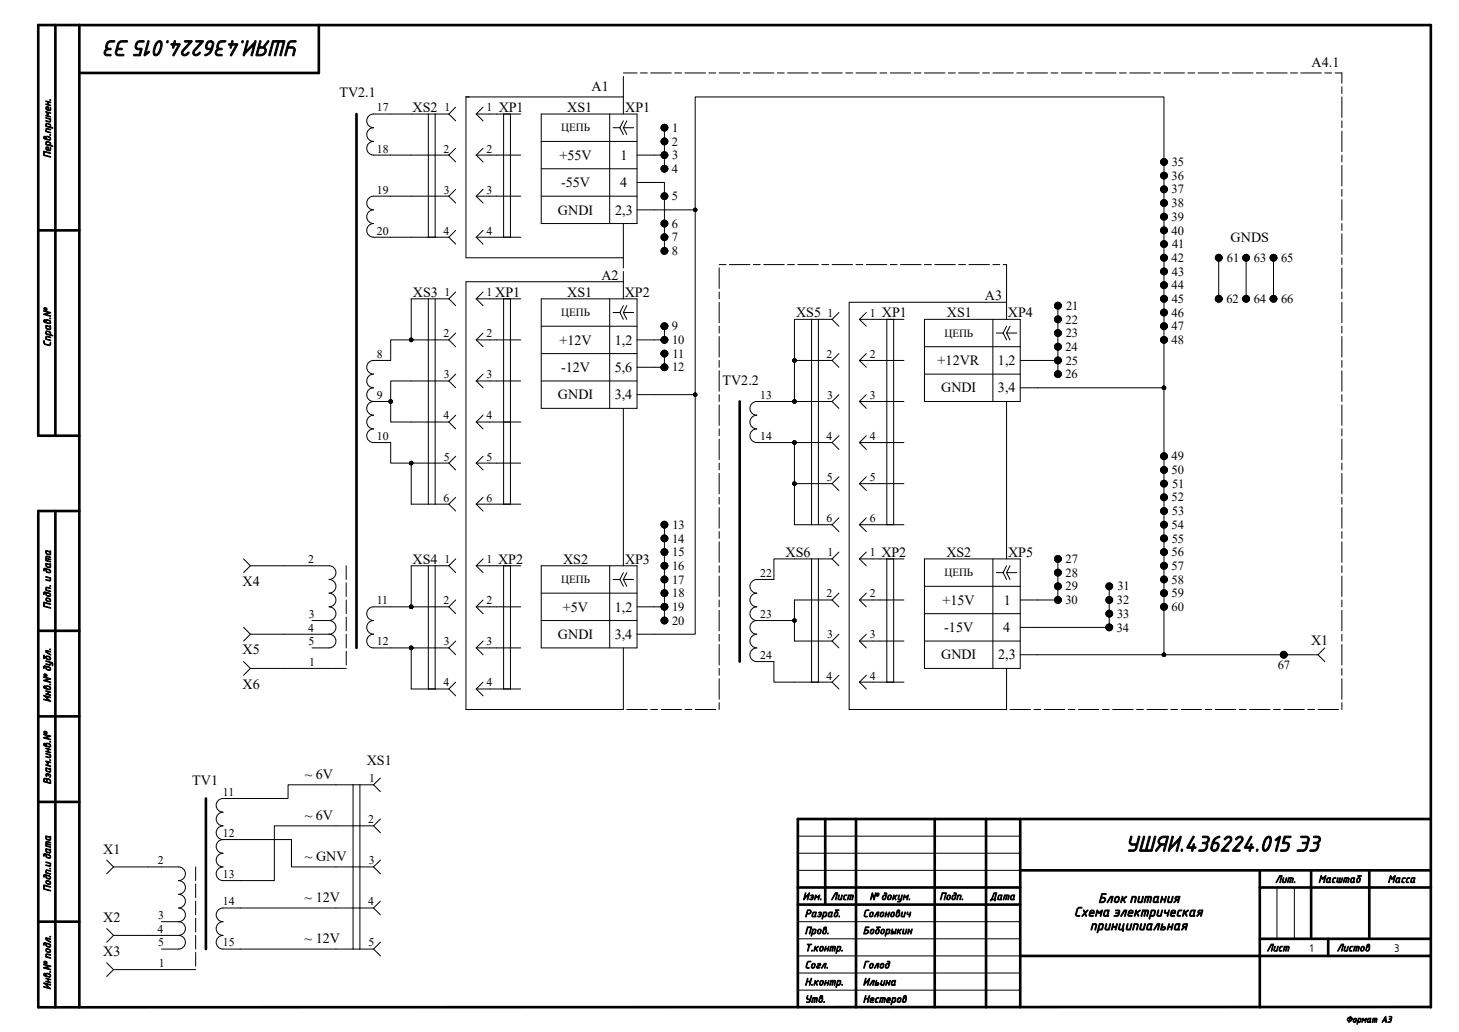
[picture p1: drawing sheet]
<svg xmlns="http://www.w3.org/2000/svg" width="420mm" height="297mm" viewBox="0 0 420 297" stroke-linecap="round" stroke-linejoin="round" font-family="sans-serif">
<g fill="none" stroke="#000" stroke-width=".76">
<path d="M15.9 7.2v118.2M22.8 7.2v282.7M91.8 7.2v13.8h-69M102.6 32.8v153.7M11 66.3h11.8M212.9 115.5v74.9M22.8 125.4h-11.8v-118.2h400.9v282.7M15.9 147.1v142.8M22.8 147.1h-11.8v142.8l400.9-.1M11 181.5h11.8M11 206.2h11.8M11 230.8h11.8"/>
<path d="M59.3 229.8v43.3M229.7 235.7v54.2M229.7 235.7h182.2M237.6 235.7v24.6M246.4 235.7v54.2M269.1 235.7v54.2M283.8 235.7v54.2M293.7 235.7v54.2M229.7 255.4h64M293.7 250.5h118.2M362.6 250.5v39.4M362.6 255.4h49.3"/>
<path d="M377.4 250.5v19.7M394.2 250.5v19.7M11 265.3h11.8M229.7 260.3h64M293.7 275.1h118.2M362.6 270.2h49.3M382.3 270.2v4.9"/>
<circle cx="191.3" cy="36.8" r=".25"/>
<circle cx="191.3" cy="44.6" r=".25"/>
<circle cx="191.3" cy="40.7" r=".25"/>
<circle cx="191.3" cy="48.6" r=".25"/>
</g>
<g fill="none" stroke="#000" stroke-width=".29">
<path d="M123.3 32.8v35.5M125.3 32.8v35.5M129.2 32.8h-21.7a1.97 1.97 0 0 0-1.9 2 1.97 1.97 0 0 0 1.9 2 1.97 1.97 0 0 0-1.9 1.9 1.97 1.97 0 0 0 1.9 2 1.97 1.97 0 0 0-1.9 2 1.97 1.97 0 0 0 1.9 1.9h21.7M129.2 32.8l2 2M131.2 30.8l-2 2M137.1 32.8h12.8M137.1 32.8l2 2M139.1 30.8l-2 2M145 32.8v35.5M146.9 32.8v35.5M155.8 32.8h27.6v31.5h-27.6zM175.5 32.8v31.5"/>
<path d="M176.5 36.8h2M178.5 36.8l.9 1.9M179.4 36.8h3M179.4 36.8l1 1.9M179.4 34.8l-.9 2M179.4 22v10.8M179.4 27.9h-45.3v46.3h45.3M179.4 21h4M180.4 34.8l-1 2M184.4 21h1.9M187.3 21h5.9M191.3 36.8v7.8"/>
<path d="M194.2 21h2M197.2 21h5.9M204.1 21h1.9M207 21h5.9M213.9 21h2M216.9 21h5.9M223.8 21h1.9M226.7 21h5.9M233.6 21h2M236.6 21h5.9M243.5 21h1.9M246.4 21h5.9"/>
<path d="M253.3 21h2M256.3 21h5.9M263.2 21h1.9M266.1 21h5.9M273 21h2M276 21h5.9M282.9 21h1.9M285.8 21h5.9M292.7 21h2M295.7 21h5.9M302.6 21h1.9M305.5 21h5.9"/>
<path d="M312.4 21h2M315.4 21h5.9M322.3 21h1.9M325.2 21h5.9M332.1 21h2M335.1 21h5.9M342 21h1.9M344.9 21h5.9M351.8 21h2M354.8 21h5.9M361.7 21h1.9M364.6 21h5.9"/>
<path d="M371.5 21h2M374.5 21h5.9M381.4 21h1.9M384.3 21h2v3M386.3 25v1.9M386.3 27.9v5.9M386.3 34.8v2M386.3 37.7v6M129.2 56.5h-21.7a1.97 1.97 0 0 0-1.9 1.9 1.97 1.97 0 0 0 1.9 2 1.97 1.97 0 0 0-1.9 2 1.97 1.97 0 0 0 1.9 1.9 1.97 1.97 0 0 0-1.9 2 1.97 1.97 0 0 0 1.9 2h21.7M129.2 44.6l2 2M129.2 56.5l2 1.9M131.2 42.7l-2 1.9"/>
<path d="M131.2 54.5l-2 2M137.1 56.5h12.8M137.1 44.6h12.8M137.1 44.6l2 2M137.1 56.5l2 1.9M139.1 42.7l-2 1.9M139.1 54.5l-2 2M155.8 56.5h27.6M155.8 40.7h27.6M155.8 48.6h27.6M183.4 44.6h7.9v4M183.4 52.5h7.9v19.7"/>
<path d="M386.3 44.6v2M386.3 47.6v5.9M386.3 54.5v2M386.3 57.4v6M129.2 68.3l2 1.9M131.2 66.3l-2 2M137.1 68.3h12.8M137.1 68.3l2 1.9M139.1 66.3l-2 2M179.4 64.3v12.8M179.4 78.1v7.9M183.4 60.4h16.7"/>
<path d="M207 77.1v5.9M207 76.2h2M210 76.2h5.9M216.9 76.2h1.9M219.8 76.2h5.9M226.7 76.2h2M229.7 76.2h5.9M236.6 76.2h1.9M239.5 76.2h5.9M246.4 76.2h2M249.4 76.2h5.9M256.3 76.2h1.9"/>
<path d="M259.2 76.2h5.9M266.1 76.2h2M269.1 76.2h5.9M276 76.2h1.9M278.9 76.2h5.9M285.8 76.2h2M288.8 76.2h1v15.7M350.8 74.2v11.8M358.7 74.2v11.8M366.6 74.2v11.8M386.3 64.3v2M386.3 67.3v5.9"/>
<path d="M386.3 74.2v2M386.3 77.2v5.9M118.4 97.8h10.8M123.3 86v59.1M125.3 86v59.1M129.2 86h-10.8v11.8h-5.9v5.9h-5a1.97 1.97 0 0 0-1.9 2 1.97 1.97 0 0 0 1.9 2 1.97 1.97 0 0 0-1.9 1.9 1.97 1.97 0 0 0 1.9 2 1.97 1.97 0 0 0-1.9 2 1.97 1.97 0 0 0 1.9 1.9M129.2 86l2 2M129.2 97.8l2 2M131.2 84l-2 2M131.2 95.9l-2 1.9M137.1 97.8h12.8M137.1 86h12.8"/>
<path d="M137.1 86l2 2M137.1 97.8l2 2M139.1 84l-2 2M139.1 95.9l-2 1.9M145 86v59.1M146.9 86v59.1M155.8 86h27.6v31.5h-27.6zM155.8 93.9h27.6M175.5 86v31.5M176.5 89.9h2M178.5 89.9l.9 2M179.4 81.1h-45.3v123.1h45.3v-17.7"/>
<path d="M179.4 89.9h3M179.4 89.9l1 2M179.4 88l-.9 1.9M180.4 88l-1 1.9M191.3 93.9v3.9h-7.9M207 84v2M207 87v5.9M207 93.9v2M207 96.8v6M233.6 91.9v59.1M235.6 91.9v59.1M239.5 91.9h-10.8v23.6h-10.9a1.97 1.97 0 0 0-1.9 2 1.97 1.97 0 0 0 1.9 2 1.97 1.97 0 0 0-1.9 2 1.97 1.97 0 0 0 1.9 1.9 1.97 1.97 0 0 0-1.9 2 1.97 1.97 0 0 0 1.9 2h10.9v23.6h10.8"/>
<path d="M239.5 91.9l2 2M241.5 89.9l-2 2M247.4 91.9h12.8M247.4 91.9l2 2M249.4 89.9l-2 2M255.3 91.9v59.1M257.2 91.9v59.1M266.1 91.9h27.6v23.6h-27.6zM266.1 99.8h27.6M285.8 91.9v23.6M286.8 95.9h2M288.8 95.9l1 1.9"/>
<path d="M289.8 87h-45.4v117.2h45.4v-11.8M289.8 95.9h2.9M289.8 95.9l.9 1.9M289.8 93.9l-1 2M290.7 93.9l-.9 2M304.5 88v15.7h-10.8M386.3 84v2M386.3 87v5.9M386.3 93.9v2M386.3 96.8v6M107.5 115.5a1.97 1.97 0 0 0-1.9 2 1.97 1.97 0 0 0 1.9 2 1.97 1.97 0 0 0-1.9 2 1.97 1.97 0 0 0 1.9 1.9 1.97 1.97 0 0 0-1.9 2 1.97 1.97 0 0 0 1.9 2h5v5.9h5.9v11.8h10.8M107.5 115.5h5"/>
<path d="M129.2 109.6h-16.7v11.9h16.7M129.2 109.6l2 2M131.2 107.7l-2 1.9M131.2 119.5l-2 2M137.1 109.6h12.8M137.1 109.6l2 2M139.1 107.7l-2 1.9M139.1 119.5l-2 2M155.8 109.6h27.6M155.8 101.8h27.6M179.4 117.5v45.3M183.4 113.6h16.7"/>
<path d="M191.3 101.8v3.9h-7.9M207 103.7v2M207 106.7v5.9M207 113.6v1.9M207 116.5v5.9M228.7 115.5h10.8M228.7 103.7h10.8M239.5 103.7l2 2M239.5 115.5l2 2M241.5 101.8l-2 1.9M241.5 113.6l-2 1.9M247.4 115.5h12.8"/>
<path d="M247.4 103.7h12.8M247.4 103.7l2 2M247.4 115.5l2 2M249.4 101.8l-2 1.9M249.4 113.6l-2 1.9M266.1 107.7h27.6M289.8 115.5v45.4M293.7 111.6h41.4M304.5 103.7v4M335.1 111.6v-83.7h-135v154.6h-16.7M335.1 111.6v76.8h-41.4M386.3 103.7v2"/>
<path d="M386.3 106.7v5.9M386.3 113.6v1.9M386.3 116.5v5.9M118.4 133.3h10.8M129.2 121.5l2 1.9M129.2 133.3l2 1.9M131.2 131.3l-2 2M137.1 133.3h12.8M137.1 121.5h12.8M137.1 121.5l2 1.9M137.1 133.3l2 1.9M139.1 131.3l-2 2"/>
<path d="M207 123.4v2M207 126.4v5.9M207 133.3v2M207 136.2v5.9M228.7 139.2h10.8M228.7 127.4h10.8M239.5 127.4l2 1.9M239.5 139.2l2 2M241.5 125.4l-2 2M241.5 137.2l-2 2M247.4 139.2h12.8M247.4 127.4h12.8"/>
<path d="M247.4 127.4l2 1.9M247.4 139.2l2 2M249.4 125.4l-2 2M249.4 137.2l-2 2M386.3 123.4v2M386.3 126.4v5.9M386.3 133.3v2M386.3 136.2v6M129.2 145.1l2 2M131.2 143.1l-2 2M137.1 145.1h12.8M137.1 145.1l2 2"/>
<path d="M139.1 143.1l-2 2M191.3 151v23.6h-7.9M207 143.1v2M207 146.1v5.9M207 153v2M207 155.9v5.9M239.5 151l2 2M241.5 158.9l-2 2M241.5 149l-2 2M247.4 151h12.8M247.4 151l2 2M249.4 158.9l-2 2"/>
<path d="M249.4 149l-2 2M386.3 143.1v2M386.3 146.1v5.9M386.3 153v2M386.3 155.9v5.9M70.1 160.9l2 1.9M72.1 162.8h22.6a1.97 1.97 0 0 1 2 2 1.97 1.97 0 0 1-2 2 1.97 1.97 0 0 1 2 1.9 1.97 1.97 0 0 1-2 2 1.97 1.97 0 0 1 2 2 1.97 1.97 0 0 1-2 2 1.97 1.97 0 0 1 2 1.9 1.97 1.97 0 0 1-2 2M72.1 162.8l-2 2M89.8 178.6h4.9M94.7 178.6a1.97 1.97 0 0 1 2 2 1.97 1.97 0 0 1-2 1.9M99.7 162.8v4M99.7 167.8v3.9"/>
<path d="M99.7 172.7v3.9M99.7 177.6v3.9M123.3 162.8v35.5M125.3 162.8v35.5M129.2 162.8h-10.8v11.8M129.2 162.8l2 2M129.2 174.6h-21.7a1.97 1.97 0 0 0-1.9 2 1.97 1.97 0 0 0 1.9 2 1.97 1.97 0 0 0-1.9 2 1.97 1.97 0 0 0 1.9 1.9 1.97 1.97 0 0 0-1.9 2 1.97 1.97 0 0 0 1.9 2h21.7M129.2 174.6l2 2M131.2 160.9l-2 1.9M131.2 172.7l-2 1.9M137.1 174.6h12.8M137.1 162.8h12.8"/>
<path d="M137.1 162.8l2 2M137.1 174.6l2 2M139.1 160.9l-2 1.9M139.1 172.7l-2 1.9M145 162.8v35.5M146.9 162.8v35.5M155.8 162.8h27.6v23.7h-27.6zM155.8 170.7h27.6M155.8 178.6h27.6M175.5 162.8v23.7M176.5 166.8h2M178.5 166.8l.9 1.9"/>
<path d="M179.4 166.8h3M179.4 166.8l1 1.9M179.4 164.8l-.9 2M180.4 164.8l-1 2M191.3 174.6v4M207 162.8v2M207 165.8v5.9M207 172.7v1.9M207 175.6v5.9M217.8 178.6a1.97 1.97 0 0 0-1.9 2 1.97 1.97 0 0 0 1.9 1.9 1.97 1.97 0 0 0-1.9 2 1.97 1.97 0 0 0 1.9 2 1.97 1.97 0 0 0-1.9 1.9 1.97 1.97 0 0 0 1.9 2h5v5.9h16.7M217.8 178.6h10.9v5.9h10.8M233.6 160.9v35.4"/>
<path d="M235.6 160.9v35.4M239.5 160.9h-16.7v5.9h-5a1.97 1.97 0 0 0-1.9 1.9 1.97 1.97 0 0 0 1.9 2 1.97 1.97 0 0 0-1.9 2 1.97 1.97 0 0 0 1.9 1.9 1.97 1.97 0 0 0-1.9 2 1.97 1.97 0 0 0 1.9 2M239.5 172.7h-10.8v5.9M239.5 160.9l2 1.9M239.5 172.7l2 1.9M241.5 170.7l-2 2M247.4 160.9h12.8M247.4 172.7h12.8M247.4 160.9l2 1.9M247.4 172.7l2 1.9M249.4 170.7l-2 2M255.3 160.9v35.4"/>
<path d="M257.2 160.9v35.4M266.1 160.9h27.6v31.5h-27.6zM266.1 168.7h27.6M266.1 176.6h27.6M285.8 160.9v31.5M286.8 164.8h2M288.8 164.8l1 2M289.8 164.8h2.9M289.8 164.8l.9 2M289.8 162.8l-1 2M290.7 162.8l-.9 2M304.5 160.9v11.8h-10.8"/>
<path d="M319.8 168.7h-.5v11.9h-25.6M386.3 162.8v2M386.3 165.8v5.9M386.3 172.7v1.9M386.3 175.6v5.9M70.1 190.4l2 2M70.1 180.6l2 1.9M72.1 192.4h27.6M72.1 192.4l-2 2M72.1 182.5h22.6M72.1 182.5l-2 2M94.7 182.5a1.97 1.97 0 0 1 2 2 1.97 1.97 0 0 1-2 2h-4.9"/>
<path d="M99.7 182.5v4M99.7 187.5v3.9M118.4 186.5v11.8h10.8M129.2 186.5l2 1.9M129.2 198.3l2 2M131.2 184.5l-2 2M131.2 196.3l-2 2M137.1 198.3h12.8M137.1 186.5h12.8M137.1 186.5l2 1.9M137.1 198.3l2 2M139.1 184.5l-2 2"/>
<path d="M139.1 196.3l-2 2M207 182.5v2M207 185.5v5.9M207 192.4v2M207 195.3v5.9M239.5 184.5l2 2M239.5 196.3l2 2M241.5 182.5l-2 2M241.5 194.4l-2 1.9M247.4 184.5h12.8M247.4 196.3h12.8M247.4 184.5l2 2"/>
<path d="M247.4 196.3l2 2M249.4 182.5l-2 2M249.4 194.4l-2 1.9M266.1 184.5h27.6M335.1 188.4h44.3M379.4 188.4l2 2M381.4 186.5l-2 1.9M386.3 182.5v2M386.3 185.5v5.9M386.3 192.4v2M386.3 195.3v6M180.4 204.2h5.9"/>
<path d="M187.3 204.2h2M190.3 204.2h5.9M197.2 204.2h1.9M200.1 204.2h5.9M207 202.2v2M290.7 204.2h6M297.6 204.2h2M300.6 204.2h5.9M307.5 204.2h1.9M310.4 204.2h5.9M317.3 204.2h2M320.3 204.2h5.9"/>
<path d="M327.2 204.2h2M330.1 204.2h5.9M337 204.2h2M340 204.2h5.9M346.9 204.2h1.9M349.8 204.2h5.9M356.7 204.2h2M359.7 204.2h5.9M366.6 204.2h2M369.5 204.2h6M376.4 204.2h2M379.4 204.2h5.9"/>
<path d="M386.3 202.2v2M101.6 225.9v47.2M103.6 225.9v47.2M107.5 237.7h-28.5v15.7h-14.8a1.97 1.97 0 0 1-2-1.9 1.97 1.97 0 0 1 2-2 1.97 1.97 0 0 1-2-2 1.97 1.97 0 0 1 2-1.9 1.97 1.97 0 0 1-2-2 1.97 1.97 0 0 1 2-2M107.5 225.9h-24.6v3.9h-18.7a1.97 1.97 0 0 0-2 2 1.97 1.97 0 0 0 2 1.9 1.97 1.97 0 0 0-2 2 1.97 1.97 0 0 0 2 2 1.97 1.97 0 0 0-2 2 1.97 1.97 0 0 0 2 1.9M107.5 225.9l2 1.9M107.5 237.7l2 2M109.5 223.9l-2 2M109.5 235.7l-2 2M30.7 247.5l2 2M32.7 249.5h18.7a1.97 1.97 0 0 1 2 2 1.97 1.97 0 0 1-2 1.9 1.97 1.97 0 0 1 2 2 1.97 1.97 0 0 1-2 2 1.97 1.97 0 0 1 2 2 1.97 1.97 0 0 1-2 1.9 1.97 1.97 0 0 1 2 2 1.97 1.97 0 0 1-2 2M32.7 249.5l-2 2"/>
<path d="M56.3 249.5v3.9M56.3 254.4v4M56.3 259.4v3.9M64.2 241.6h19.7v7.9h23.6M107.5 249.5l2 2M109.5 247.5l-2 2M109.5 259.4l-2 1.9M229.7 250.5h64M229.7 240.6h64M229.7 245.6h64M367.6 255.4v14.8M372.6 255.4v14.8"/>
<path d="M30.7 277.1l2 2M30.7 267.2l2 2M32.7 279.1h23.6M32.7 269.2h18.7M32.7 279.1l-2 1.9M32.7 269.2l-2 2M46.5 265.3h4.9M51.4 265.3a1.97 1.97 0 0 1 2 1.9 1.97 1.97 0 0 1-2 2M51.4 269.2a1.97 1.97 0 0 1 2 2 1.97 1.97 0 0 1-2 1.9h-4.9M56.3 264.3v3.9M56.3 269.2v3.9M56.3 274.1v4"/>
<path d="M107.5 261.3h-43.3a1.97 1.97 0 0 0-2 2 1.97 1.97 0 0 0 2 2 1.97 1.97 0 0 0-2 1.9 1.97 1.97 0 0 0 2 2 1.97 1.97 0 0 0-2 2 1.97 1.97 0 0 0 2 1.9h43.3M107.5 261.3l2 2M107.5 273.1l2 2M109.5 271.2l-2 1.9M229.7 270.2h64M229.7 275.1h64M229.7 265.3h64M229.7 285h64M229.7 280h64"/>
<circle cx="191.3" cy="44.6" r=".5"/>
<circle cx="200.1" cy="60.4" r=".5"/>
<circle cx="118.4" cy="97.8" r=".5"/>
<circle cx="112.5" cy="115.5" r=".5"/>
<circle cx="200.1" cy="113.6" r=".5"/>
<circle cx="228.7" cy="115.5" r=".5"/>
<circle cx="228.7" cy="103.7" r=".5"/>
<circle cx="304.5" cy="103.7" r=".5"/>
<circle cx="335.1" cy="111.6" r=".5"/>
<circle cx="118.4" cy="133.3" r=".5"/>
<circle cx="228.7" cy="127.4" r=".5"/>
<circle cx="228.7" cy="139.2" r=".5"/>
<circle cx="118.4" cy="174.6" r=".5"/>
<circle cx="191.3" cy="174.6" r=".5"/>
<circle cx="228.7" cy="178.6" r=".5"/>
<circle cx="118.4" cy="186.5" r=".5"/>
<circle cx="335.1" cy="188.4" r=".5"/>
</g>
<g fill="#000">
<circle cx="191.3" cy="44.6" r=".5"/>
<circle cx="200.1" cy="60.4" r=".5"/>
<circle cx="118.4" cy="97.8" r=".5"/>
<circle cx="112.5" cy="115.5" r=".5"/>
<circle cx="200.1" cy="113.6" r=".5"/>
<circle cx="228.7" cy="115.5" r=".5"/>
<circle cx="228.7" cy="103.7" r=".5"/>
<circle cx="304.5" cy="103.7" r=".5"/>
<circle cx="335.1" cy="111.6" r=".5"/>
<circle cx="118.4" cy="133.3" r=".5"/>
<circle cx="228.7" cy="127.4" r=".5"/>
<circle cx="228.7" cy="139.2" r=".5"/>
<circle cx="118.4" cy="174.6" r=".5"/>
<circle cx="191.3" cy="174.6" r=".5"/>
<circle cx="228.7" cy="178.6" r=".5"/>
<circle cx="118.4" cy="186.5" r=".5"/>
<circle cx="335.1" cy="188.4" r=".5"/>
</g>
<g fill="none" stroke="#000" stroke-width="1.3">
<circle cx="191.3" cy="36.8" r=".49"/>
<circle cx="191.3" cy="48.6" r=".49"/>
<circle cx="191.3" cy="56.5" r=".49"/>
<circle cx="191.3" cy="40.7" r=".49"/>
<circle cx="191.3" cy="44.6" r=".49"/>
<circle cx="335.1" cy="58.4" r=".49"/>
<circle cx="335.1" cy="50.5" r=".49"/>
<circle cx="335.1" cy="54.5" r=".49"/>
<circle cx="335.1" cy="46.6" r=".49"/>
<circle cx="191.3" cy="72.2" r=".49"/>
<circle cx="191.3" cy="64.3" r=".49"/>
<circle cx="191.3" cy="68.3" r=".49"/>
<circle cx="335.1" cy="66.3" r=".49"/>
<circle cx="335.1" cy="74.2" r=".49"/>
<circle cx="335.1" cy="70.2" r=".49"/>
<circle cx="335.1" cy="62.4" r=".49"/>
<circle cx="335.1" cy="78.1" r=".49"/>
<circle cx="350.8" cy="74.2" r=".49"/>
<circle cx="358.7" cy="74.2" r=".49"/>
<circle cx="366.6" cy="74.2" r=".49"/>
<circle cx="191.3" cy="97.8" r=".49"/>
<circle cx="191.3" cy="93.9" r=".49"/>
<circle cx="304.5" cy="95.8" r=".49"/>
<circle cx="304.5" cy="88" r=".49"/>
<circle cx="304.5" cy="91.9" r=".49"/>
<circle cx="304.5" cy="99.8" r=".49"/>
<circle cx="335.1" cy="97.8" r=".49"/>
<circle cx="335.1" cy="89.9" r=".49"/>
<circle cx="335.1" cy="93.9" r=".49"/>
<circle cx="335.1" cy="86" r=".49"/>
<circle cx="335.1" cy="82.1" r=".49"/>
<circle cx="350.8" cy="86" r=".49"/>
<circle cx="358.7" cy="86" r=".49"/>
<circle cx="366.6" cy="86" r=".49"/>
<circle cx="191.3" cy="101.8" r=".49"/>
<circle cx="191.3" cy="105.7" r=".49"/>
<circle cx="304.5" cy="107.7" r=".49"/>
<circle cx="304.5" cy="103.7" r=".49"/>
<circle cx="335.1" cy="135.2" r=".49"/>
<circle cx="335.1" cy="139.2" r=".49"/>
<circle cx="335.1" cy="131.3" r=".49"/>
<circle cx="191.3" cy="154.9" r=".49"/>
<circle cx="191.3" cy="151" r=".49"/>
<circle cx="191.3" cy="158.9" r=".49"/>
<circle cx="335.1" cy="143.1" r=".49"/>
<circle cx="335.1" cy="154.9" r=".49"/>
<circle cx="335.1" cy="151" r=".49"/>
<circle cx="335.1" cy="147.1" r=".49"/>
<circle cx="335.1" cy="158.9" r=".49"/>
<circle cx="191.3" cy="174.6" r=".49"/>
<circle cx="191.3" cy="162.8" r=".49"/>
<circle cx="191.3" cy="178.6" r=".49"/>
<circle cx="191.3" cy="170.7" r=".49"/>
<circle cx="191.3" cy="166.8" r=".49"/>
<circle cx="304.5" cy="172.7" r=".49"/>
<circle cx="304.5" cy="160.9" r=".49"/>
<circle cx="304.5" cy="164.8" r=".49"/>
<circle cx="304.5" cy="168.7" r=".49"/>
<circle cx="319.3" cy="168.7" r=".49"/>
<circle cx="319.3" cy="176.6" r=".49"/>
<circle cx="319.3" cy="172.7" r=".49"/>
<circle cx="335.1" cy="166.8" r=".49"/>
<circle cx="335.1" cy="170.7" r=".49"/>
<circle cx="335.1" cy="162.8" r=".49"/>
<circle cx="335.1" cy="174.6" r=".49"/>
<circle cx="319.3" cy="180.6" r=".49"/>
<circle cx="369.5" cy="188.4" r=".49"/>
</g>
<g font-size="6.1">
<text x="86.2" y="11.7" transform="rotate(-180 86.2 11.7)">УШЯИ.436224.015 Э3</text>
<text x="323.8" y="245">УШЯИ.436224.015 Э3</text>
</g>
<g font-size="4.1">
<text x="377.6" y="19.4">A4.1</text>
<text x="97.7" y="28">TV2.1</text>
<text x="170.3" y="26.3">A1</text>
<text x="118.8" y="32.2">XS2</text>
<text x="143.6" y="32.2">XP1</text>
<text x="163.3" y="32.2">XS1</text>
<text x="180" y="32.2">XP1</text>
<text x="161" y="46">+55V</text>
<text x="178.6" y="46">1</text>
<text x="161.5" y="53.9">-55V</text>
<text x="178.5" y="53.9">4</text>
<text x="160.6" y="61.8">GNDI</text>
<text x="177.1" y="61.8">2,3</text>
<text x="354.2" y="69.6">GNDS</text>
<text x="173.1" y="80.5">A2</text>
<text x="118.9" y="85.4">XS3</text>
<text x="142.6" y="85.4">XP1</text>
<text x="163.3" y="85.4">XS1</text>
<text x="179.8" y="85.4">XP2</text>
<text x="283.5" y="86.4">A3</text>
<text x="229.2" y="91.3">XS5</text>
<text x="253.9" y="91.3">XP1</text>
<text x="272.6" y="91.3">XS1</text>
<text x="290.2" y="91.3">XP4</text>
<text x="161" y="99.2">+12V</text>
<text x="177" y="99.2">1,2</text>
<text x="161.5" y="107.1">-12V</text>
<text x="177" y="107.1">5,6</text>
<text x="269.9" y="105.1">+12VR</text>
<text x="287.3" y="105.1">1,2</text>
<text x="208" y="110.7">TV2.2</text>
<text x="270.9" y="112.9">GNDI</text>
<text x="287.3" y="112.9">3,4</text>
<text x="160.6" y="114.9">GNDI</text>
<text x="177" y="114.9">3,4</text>
<text x="226.1" y="160.2">XS6</text>
<text x="253.7" y="160.2">XP2</text>
<text x="272.4" y="160.2">XS2</text>
<text x="290.2" y="160.2">XP5</text>
<text x="118.7" y="162.2">XS4</text>
<text x="143.4" y="162.2">XP2</text>
<text x="162.1" y="162.2">XS2</text>
<text x="179.9" y="162.2">XP3</text>
<text x="69.8" y="168.7">X4</text>
<text x="162.1" y="176">+5V</text>
<text x="177" y="176">1,2</text>
<text x="271.3" y="174">+15V</text>
<text x="289" y="174">1</text>
<text x="160.6" y="183.9">GNDI</text>
<text x="177" y="183.9">3,4</text>
<text x="271.8" y="181.9">-15V</text>
<text x="288.8" y="181.9">4</text>
<text x="377.4" y="185.6">X1</text>
<text x="69.8" y="188.3">X5</text>
<text x="270.9" y="189.8">GNDI</text>
<text x="287.4" y="189.8">2,3</text>
<text x="69.8" y="198.2">X6</text>
<text x="105.6" y="220">XS1</text>
<text x="55.3" y="225.9">TV1</text>
<text x="87.7" y="224.3">~ 6V</text>
<text x="87.7" y="236.1">~ 6V</text>
<text x="29.7" y="245.7">X1</text>
<text x="87.8" y="247.9">~ GNV</text>
<text x="87.7" y="259.7">~ 12V</text>
<text x="29.7" y="265.3">X2</text>
<text x="29.7" y="275.2">X3</text>
<text x="87.7" y="271.5">~ 12V</text>
</g>
<g font-size="3.7">
<text x="309.2" y="263.7">Схема электрическая</text>
<text x="316.1" y="259.8">Блок питания</text>
<text x="313.7" y="267.7">принципиальная</text>
</g>
<g font-size="3.6">
<text x="193.4" y="41.9">2</text>
<text x="193.5" y="38">1</text>
<text x="193.5" y="45.8">3</text>
<text x="337.3" y="47.8">35</text>
<text x="193.4" y="49.8">4</text>
<text x="337.3" y="51.7">36</text>
<text x="193.4" y="57.7">5</text>
<text x="337.3" y="55.7">37</text>
<text x="337.3" y="59.6">38</text>
<text x="193.4" y="65.5">6</text>
<text x="337.3" y="63.6">39</text>
<text x="193.4" y="69.5">7</text>
<text x="337.3" y="67.5">40</text>
<text x="337.4" y="71.5">41</text>
<text x="193.4" y="73.4">8</text>
<text x="337.3" y="75.4">42</text>
<text x="353.2" y="75.4">61</text>
<text x="361" y="75.4">63</text>
<text x="368.8" y="75.4">65</text>
<text x="337.3" y="83.3">44</text>
<text x="337.4" y="79.3">43</text>
<text x="306.9" y="89.2">21</text>
<text x="337.3" y="87.2">45</text>
<text x="353" y="87.2">62</text>
<text x="360.9" y="87.2">64</text>
<text x="368.8" y="87.2">66</text>
<text x="193.4" y="95.1">9</text>
<text x="306.7" y="93.1">22</text>
<text x="337.3" y="95.1">47</text>
<text x="337.3" y="91.1">46</text>
<text x="193.5" y="99">10</text>
<text x="306.7" y="101">24</text>
<text x="306.8" y="97.1">23</text>
<text x="337.3" y="99">48</text>
<text x="193.5" y="106.9">12</text>
<text x="193.6" y="103">11</text>
<text x="306.8" y="104.9">25</text>
<text x="306.7" y="108.9">26</text>
<text x="337.3" y="136.4">50</text>
<text x="337.3" y="132.5">49</text>
<text x="337.4" y="140.4">51</text>
<text x="337.3" y="144.3">52</text>
<text x="337.4" y="148.3">53</text>
<text x="193.5" y="152.2">13</text>
<text x="337.3" y="152.2">54</text>
<text x="193.5" y="156.2">14</text>
<text x="193.5" y="160.1">15</text>
<text x="337.3" y="160.1">56</text>
<text x="337.3" y="156.2">55</text>
<text x="193.5" y="168">17</text>
<text x="193.5" y="164">16</text>
<text x="306.7" y="166">28</text>
<text x="306.7" y="162.1">27</text>
<text x="337.3" y="164">57</text>
<text x="337.3" y="168">58</text>
<text x="193.5" y="171.9">18</text>
<text x="306.7" y="173.9">30</text>
<text x="306.7" y="169.9">29</text>
<text x="321.5" y="173.9">32</text>
<text x="321.6" y="169.9">31</text>
<text x="337.3" y="171.9">59</text>
<text x="193.5" y="175.9">19</text>
<text x="193.5" y="179.8">20</text>
<text x="321.6" y="177.8">33</text>
<text x="337.3" y="175.9">60</text>
<text x="321.5" y="181.8">34</text>
<text x="367.8" y="192.6">67</text>
</g>
<g font-size="3.4">
<text x="108.5" y="32">17</text>
<text x="127.9" y="32">1</text>
<text x="140" y="32">1</text>
<text x="108.5" y="43.9">18</text>
<text x="127.6" y="43.9">2</text>
<text x="140" y="43.9">2</text>
<text x="108.5" y="55.7">19</text>
<text x="127.8" y="55.7">3</text>
<text x="140" y="55.7">3</text>
<text x="108.5" y="67.5">20</text>
<text x="127.6" y="67.5">4</text>
<text x="140" y="67.5">4</text>
<text x="127.9" y="85.3">1</text>
<text x="140" y="85.3">1</text>
<text x="238.3" y="91.1">1</text>
<text x="250.4" y="91.1">1</text>
<text x="127.6" y="97.1">2</text>
<text x="140" y="97.1">2</text>
<text x="108.5" y="103">8</text>
<text x="238" y="103">2</text>
<text x="250.4" y="103">2</text>
<text x="127.8" y="108.9">3</text>
<text x="140" y="108.9">3</text>
<text x="108.5" y="114.8">9</text>
<text x="218.8" y="114.8">13</text>
<text x="238.1" y="114.8">3</text>
<text x="250.4" y="114.8">3</text>
<text x="127.6" y="120.7">4</text>
<text x="140" y="120.7">4</text>
<text x="108.5" y="126.6">10</text>
<text x="218.8" y="126.6">14</text>
<text x="238" y="126.6">4</text>
<text x="250.4" y="126.6">4</text>
<text x="127.7" y="132.5">5</text>
<text x="140" y="132.5">5</text>
<text x="238" y="138.4">5</text>
<text x="250.4" y="138.4">5</text>
<text x="127.6" y="144.4">6</text>
<text x="140" y="144.4">6</text>
<text x="238" y="150.2">6</text>
<text x="250.4" y="150.2">6</text>
<text x="238.3" y="160.1">1</text>
<text x="250.4" y="160.1">1</text>
<text x="88.7" y="162.1">2</text>
<text x="127.9" y="162.1">1</text>
<text x="140" y="162.1">1</text>
<text x="218.8" y="166">22</text>
<text x="108.5" y="173.9">11</text>
<text x="127.6" y="173.9">2</text>
<text x="140" y="173.9">2</text>
<text x="238" y="171.9">2</text>
<text x="250.4" y="171.9">2</text>
<text x="88.9" y="177.8">3</text>
<text x="218.8" y="177.8">23</text>
<text x="88.7" y="181.8">4</text>
<text x="88.8" y="185.7">5</text>
<text x="108.5" y="185.7">12</text>
<text x="127.8" y="185.7">3</text>
<text x="140" y="185.7">3</text>
<text x="238.1" y="183.7">3</text>
<text x="250.4" y="183.7">3</text>
<text x="89" y="191.6">1</text>
<text x="218.8" y="189.7">24</text>
<text x="127.6" y="197.5">4</text>
<text x="140" y="197.5">4</text>
<text x="238" y="195.6">4</text>
<text x="250.4" y="195.6">4</text>
<text x="106.3" y="225.1">1</text>
<text x="64.2" y="229.1">11</text>
<text x="106" y="236.9">2</text>
<text x="64.2" y="240.9">12</text>
<text x="45.4" y="248.8">2</text>
<text x="106.1" y="248.8">3</text>
<text x="64.2" y="252.7">13</text>
<text x="64.2" y="260.6">14</text>
<text x="106" y="260.6">4</text>
<text x="45.4" y="268.4">4</text>
<text x="45.6" y="264.5">3</text>
<text x="45.5" y="272.4">5</text>
<text x="64.2" y="272.4">15</text>
<text x="106" y="272.4">5</text>
<text x="45.7" y="278.3">1</text>
</g>
<g font-size="3.2">
<text x="161.5" y="37.8">ЦЕПЬ</text>
<text x="161.5" y="91">ЦЕПЬ</text>
<text x="271.9" y="96.9">ЦЕПЬ</text>
<text x="161.5" y="167.8">ЦЕПЬ</text>
<text x="271.9" y="165.9">ЦЕПЬ</text>
</g>
<g font-size="3.1">
<text x="377" y="273.9">1</text>
<text x="401.4" y="273.9">3</text>
</g>
<g font-size="2.9">
<text x="14.6" y="45.5" transform="rotate(-90 14.6 45.5)">Перв.примен.</text>
<text x="14.6" y="99.8" transform="rotate(-90 14.6 99.8)">Справ.№</text>
<text x="14.6" y="175.3" transform="rotate(-90 14.6 175.3)">Подп. и дата</text>
<text x="14.6" y="202.1" transform="rotate(-90 14.6 202.1)">Инв.№ дубл.</text>
<text x="14.6" y="225.8" transform="rotate(-90 14.6 225.8)">Взам.инв.№</text>
<text x="14.6" y="256.7" transform="rotate(-90 14.6 256.7)">Подп.и дата</text>
<text x="367.1" y="254">Лит.</text>
<text x="379.5" y="254">Масштаб</text>
<text x="399.5" y="254">Масса</text>
<text x="231.1" y="259">Изм.</text>
<text x="231.6" y="263.9">Разраб.</text>
<text x="239.1" y="259">Лист</text>
<text x="248.4" y="263.9">Солонович</text>
<text x="250.3" y="259">№ докум.</text>
<text x="270.4" y="259">Подп.</text>
<text x="284.9" y="259">Дата</text>
<text x="231.6" y="268.8">Пров.</text>
<text x="248.4" y="268.8">Боборыкин</text>
<text x="231.6" y="273.8">Т.контр.</text>
<text x="364.6" y="273.8">Лист</text>
<text x="384.8" y="273.8">Листов</text>
<text x="231.6" y="278.7">Согл.</text>
<text x="248.4" y="278.7">Голод</text>
<text x="14.6" y="284.9" transform="rotate(-90 14.6 284.9)">Инв.№ подл.</text>
<text x="231.6" y="283.6">Н.контр.</text>
<text x="248.4" y="283.6">Ильина</text>
<text x="231.6" y="288.5">Утв.</text>
<text x="248.4" y="288.5">Нестеров</text>
</g>
<text font-size="2.5" x="387.4" y="294.3">Формат A3</text>
</svg>
